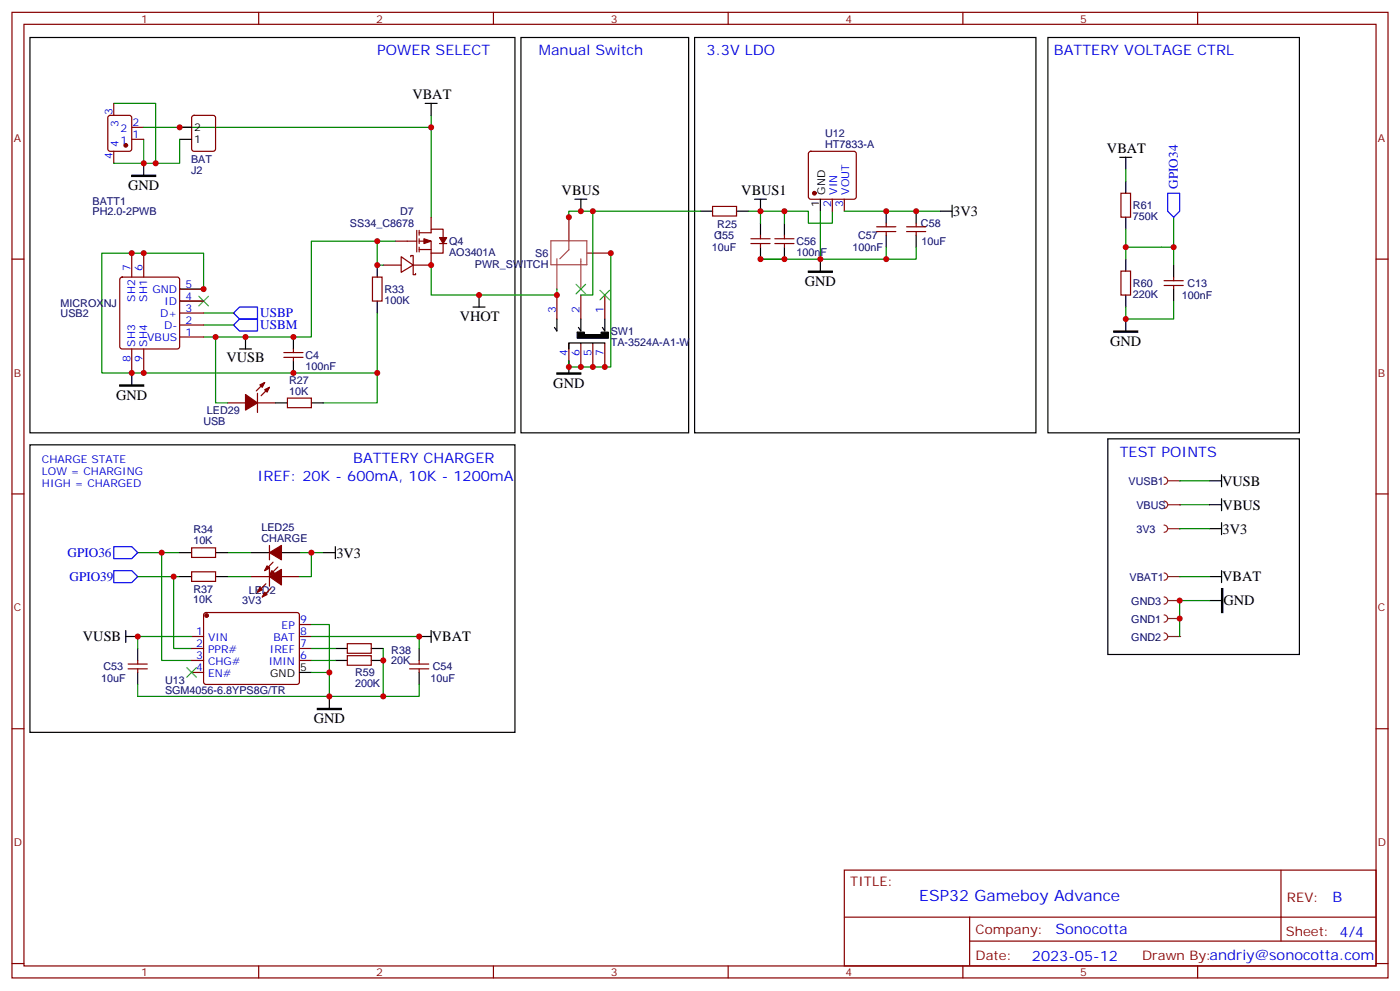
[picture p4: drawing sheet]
<svg xmlns="http://www.w3.org/2000/svg" width="412mm" height="292mm" viewBox="0 0 412 292" stroke-linecap="round" stroke-linejoin="round" font-family="sans-serif">
<g fill="none" stroke="#870000" stroke-width=".35">
<path d="M3.5 3.6h405.4v284.4h-405.4zM7.1 7.2h398.2v277.2h-398.2zM76.2 3.6v3.6M145.3 3.6v3.6M214.5 3.6v3.6M283.6 3.6v3.6M352.8 3.6v3.6M32 34.2l.5-.2h5.6l.7 .4v9.5l-.5 .6-5.8 .1-.7-.5-.1-9.4zM33.5 30.4v3.6M38.8 37.5h3.5M33.5 44.6v3.5M38.8 41h3.5"/>
<path d="M238.4 44.8l.4-.2h12.7l.5 .2 .2 .5v12.7l-.2 .5-.5 .2h-12.7l-.5-.3-.2-.4v-12.7zM245.2 58.7v3.5M248.7 58.7v3.5M330.2 56.9h2.8v7.1h-2.8zM3.5 76.3h3.6M38.8 74.5v7.1M42.3 74.5v7.1M112.9 78.1h5.3M116.4 71h6.4M118.2 75.6l3.5 2.5-3.5 2.1zM121 75.6v-.4h.7v2.9M121.7 78.1v2.8h.7v-.4"/>
<path d="M122.8 67.8v6.4M123.5 68.5h3.5v-1h3.5v2.5M123.5 71h3.5v3.5M123.5 73.5h3.5M123.5 67.8v1.5M123.5 70.3v1.4M123.5 72.8v1.4M127 64v3.5M127 74.5v3.6h-5.3M129.5 71.7h2.1M130.5 71.7v2.8h-3.5M221.2 71.7h5.6"/>
<path d="M221.2 70.3h5.6M224 69.3v1M224 71.7v1.1M228.2 71.7h5.7M228.2 70.3h5.7M231.1 69.3v1M231.1 71.7v1.1M258.2 68.2h5.7M258.2 66.8h5.7M261.1 65.7v1.1M261.1 68.2v1.1M267.1 68.2h5.6"/>
<path d="M267.1 66.8h5.6M269.9 65.7v1.1M269.9 68.2v1.1M330.2 79.8h2.8v7.1h-2.8zM405.3 76.3h3.6M35.5 81.8l.5-.2h16.2l.5 .2 .2 .5v19.8l-.2 .5-.5 .2h-16.2l-.5-.3-.2-.4v-19.8zM52.9 85.1h7.1M52.9 88.7h7.1M52.9 92.2h7.1M52.9 95.7h7.1M52.9 99.2h7.1M109.7 81.6h2.8v7.1h-2.8z"/>
<path d="M342.9 84.1h5.6M342.9 82.7h5.6M345.7 81.6v1.1M345.7 84.1v1M38.8 102.8v7M42.3 102.8v7M67 118.6h5.3M75.8 118.6h5.3M75.8 115.8v5.7M78 112.6l-2.5 2.5M79.4 114.1l-2.5 2.4M83.6 105.2h5.7"/>
<path d="M83.6 103.8h5.7M84.7 117.2h7v2.9h-7zM86.4 102.8v1M86.4 105.2v1.1M3.5 145.5h3.6M405.3 145.5h3.6M56.4 161.3h7.1v2.8h-7.1zM56.4 168.4h7.1v2.8h-7.1zM74.1 169.8h5.3M78.3 171.9l-2.5 2.5M79.4 160.6v4.3M79.4 167v5.6"/>
<path d="M79.7 173.3l-2.4 2.5M80.4 165.6l-2.4 2.4M81.8 167l-2.4 2.4M82.9 169.8h5.3M37.7 197h5.7M37.7 195.5h5.7M40.6 194.5v1M40.6 197v1M56.4 187.4h3.6M56.4 191h3.6M56.4 194.5h3.6M56.4 198h3.6"/>
<path d="M60.2 180.6l.5-.2h26.8l.5 .2 .2 .5-.1 20-.6 .4h-27.1l-.4-.7v-19.7zM88.2 187.4h3.5M88.2 191h3.5M88.2 194.5h3.5M88.2 183.9h3.5M102.3 189.5h7.1v2.9h-7.1zM102.3 193.1h7.1v2.8h-7.1zM120.6 197h5.7M120.6 195.5h5.7M123.5 194.5v1M123.5 197v1M3.5 214.6h3.6"/>
<path d="M405.3 214.6h3.6M248.7 256.2h156.6v28.2h-156.6zM377.3 256.2v20.9M248.7 270.1h156.5M285.6 277.1h119.6M285.6 270.1v14.1M3.5 283.7h3.6M76.2 284.4v3.6M145.3 284.4v3.6M214.5 284.4v3.6M283.6 284.4v3.6M352.8 284.4v3.6"/>
<path d="M405.3 283.7h3.6"/>
</g>
<g fill="none" stroke="#008700" stroke-width=".35">
<path d="M33.5 30.4h12.4v17.7h-3.6v-7.1M42.3 37.5h84.7M127 34v30M33.5 48.1h8.8M331.6 49.8v3.6M111.1 71v7.1h1.8M116.4 71h-24.7v28.2h-31.7M127 78.1v8.8h37M224 76.3h17.7M231.1 62.2h7v3.5h7.1v-3.5M241.7 62.2v14.1h19.4v-3.5M248.7 62.2h28.2"/>
<path d="M269.9 72.8v3.5h-8.8M331.6 67.5v8.8M345.7 64v8.8h-14.1M345.7 72.8v5.3M52.9 85.1h7.1v-10.6h-30v35.3h81.1M52.9 88.7h7.1M60 95.7h8.8M60 92.2h8.8M63.5 99.2v19.4h3.5M111.1 92.2v26.4h-15.9M345.7 88.7v5.2h-14.1v-3.5M40.6 162.7h7"/>
<path d="M52.9 162.7h-5.3v31.8h8.8M52.9 169.8h-1.7v21.2h5.2M67 162.7h7.1M67 169.8h7.1M88.2 162.7h7M56.4 187.4h-15.8v3.6M91.7 198h5.3v7.1M91.7 191h7.1M91.7 183.9h5.3v14.1M91.7 187.4h31.8v3.6M91.7 194.5h7.1M112.9 191v14.1"/>
<path d="M40.6 201.5v3.6h82.9v-3.6"/>
</g>
<g fill="none" stroke="#000" stroke-width=".35">
<path d="M8.8 11h142.9v116.5h-142.9zM153.5 11h49.3v116.5h-49.3zM204.6 11h100.6v116.5h-100.6zM308.7 11h74.1v116.5h-74.1zM125.2 30.4h3.6M127 30.4v3.6M42.3 48.1v3.5M169.3 58.7h3.6M171.1 58.7v3.5M241.7 58.7v3.5M329.8 46.3h3.6M331.6 46.3v3.5"/>
<path d="M331.6 53.4v3.5M111.1 78.1v3.5M224 65.7v3.6M224 72.8v3.5M231.1 65.7v3.6M231.1 72.8v3.5M241.7 76.3v3.5M261.1 62.2v3.5M261.1 69.3v3.5M269.9 62.2v3.5M269.9 69.3v3.5M276.9 62.2h3.6"/>
<path d="M280.5 60.4v3.6M331.6 64v3.5M331.6 76.3v3.5M345.7 78.1v3.5M72.3 99.2v3.6M86.4 99.2v3.6M111.1 88.7v3.5M331.6 86.9v3.5M331.6 93.9v3.6M345.7 85.1v3.6M38.8 109.8v3.5M70.6 102.8h3.5"/>
<path d="M81.1 118.6h3.6M86.4 106.3v3.5M91.7 118.6h3.5M8.8 131h142.9v84.7h-142.9zM52.9 162.7h3.5M52.9 169.8h3.5M63.5 162.7h3.5M63.5 169.8h3.5M74.1 162.7h5.3M82.9 162.7h5.3M95.2 162.7h3.6M98.8 161v3.5"/>
<path d="M37 187.4h3.6M37 185.7v3.5M40.6 191v3.5M40.6 198v3.5M88.2 198h3.5M98.8 191h3.5M98.8 194.5h3.5M109.4 191h3.5M109.4 194.5h3.5M123.5 187.4h3.5M123.5 191v3.5M123.5 198v3.5"/>
<path d="M127 185.7v3.5M97 205.1v3.5"/>
</g>
<path d="M344 56.9h3.5v5.3l-1.8 1.8-1.7-1.8zM68.8 95.7l1.8-1.8h5.2v3.6h-5.2zM68.8 92.2l1.8-1.8h5.2v3.5h-5.2zM33.5 161h5.3l1.8 1.7-1.8 1.8h-5.3z" fill="none" stroke="#00f" stroke-width=".35"/>
<path d="M38.8 51.6h7.1v.4h-7.1zM238.1 79.8h7.1v.4h-7.1zM328.1 97.5h7v.3h-7zM35.3 113.3h7v.4h-7zM93.5 208.6h7v.4h-7z" fill="#000" stroke="#000" stroke-width=".35"/>
<g fill="#870000" stroke="#870000" stroke-width=".35">
<path d="M79.4 162.7l3.5-2.1v4.3z"/>
<path d="M78.7 166.6l.7 .7-1.4 .7z"/>
<path d="M80.1 168l.7 .7-1.4 .7z"/>
<path d="M124.9 70.3l2.1 .7-2.1 .7z"/>
<path d="M129.5 70h2.1l-1.1 1.7z"/>
<path d="M76.6 173l.7 .7-1.5 .7z"/>
<path d="M78 174.4l.7 .7-1.4 .7z"/>
<path d="M79.4 169.8l3.5-2.1v4.6z"/>
<path d="M78 114.8l1.4-.7-.7 1.4z"/>
<path d="M76.6 113.3l1.4-.7-.7 1.5z"/>
<path d="M72.3 116.2l3.5 2.4-3.5 2.2z"/>
<circle cx="37" cy="42.8" r=".53"/>
<circle cx="239.9" cy="56.9" r=".53"/>
<circle cx="60.9" cy="181.3" r=".53"/>
</g>
<path d="M58.6 87.2l2.8 2.9M61.4 87.2l-2.8 2.9M55 196.6l2.9 2.8M57.9 196.6l-2.9 2.8" fill="none" stroke="#3c3" stroke-width=".35"/>
<path d="M342.9 186.4a1.06 1.06 0 0 1 1.1 1 1.06 1.06 0 0 1-1.1 1.1M344 187.4h3.5" fill="none" stroke="#8c2424" stroke-width=".35"/>
<circle cx="347.5" cy="187.4" r=".18" fill="#8c2424"/>
<path d="M342.9 181.1a1.06 1.06 0 0 1 1.1 1 1.06 1.06 0 0 1-1.1 1.1M344 182.1h3.5" fill="none" stroke="#8c2424" stroke-width=".35"/>
<circle cx="347.5" cy="182.1" r=".18" fill="#8c2424"/>
<path d="M347.5 148.6h8.8" fill="none" stroke="#008700" stroke-width=".35"/>
<path d="M356.3 148.6h3.5M359.8 146.9v3.5" fill="none" stroke="#000" stroke-width=".35"/>
<path d="M342.9 147.6a1.06 1.06 0 0 1 1.1 1 1.06 1.06 0 0 1-1.1 1.1M344 148.6h3.5" fill="none" stroke="#8c2424" stroke-width=".35"/>
<circle cx="347.5" cy="148.6" r=".18" fill="#8c2424"/>
<path d="M359.8 139.8v3.5M356.3 141.6h3.5" fill="none" stroke="#000" stroke-width=".35"/>
<path d="M342.9 140.5a1.06 1.06 0 0 1 1.1 1.1 1.06 1.06 0 0 1-1.1 1M344 141.6h3.5" fill="none" stroke="#8c2424" stroke-width=".35"/>
<circle cx="347.5" cy="141.6" r=".18" fill="#8c2424"/>
<path d="M347.5 141.6h8.8" fill="none" stroke="#008700" stroke-width=".35"/>
<path d="M342.9 154.6a1.06 1.06 0 0 1 1.1 1.1 1.06 1.06 0 0 1-1.1 1M344 155.7h3.5" fill="none" stroke="#8c2424" stroke-width=".35"/>
<circle cx="347.5" cy="155.7" r=".18" fill="#8c2424"/>
<path d="M342.9 168.7a1.06 1.06 0 0 1 1.1 1.1 1.06 1.06 0 0 1-1.1 1.1M344 169.8h3.5" fill="none" stroke="#8c2424" stroke-width=".35"/>
<circle cx="347.5" cy="169.8" r=".18" fill="#8c2424"/>
<path d="M356.3 155.7h3.5M359.8 153.9v3.5M356.3 169.8h3.5M356.3 176.8h3.5M359.8 168v3.6" fill="none" stroke="#000" stroke-width=".35"/>
<path d="M359.8 173.3h.4v7.1h-.4z" fill="#000" stroke="#000" stroke-width=".35"/>
<path d="M342.9 175.8a1.06 1.06 0 0 1 1.1 1 1.06 1.06 0 0 1-1.1 1.1M344 176.8h3.5" fill="none" stroke="#8c2424" stroke-width=".35"/>
<circle cx="347.5" cy="176.8" r=".18" fill="#8c2424"/>
<path d="M52.9 41v7.1h-7M174.6 62.2v24.7h-3.5M179.9 74.5v33.6h-12.3v-1.8M206.4 62.2h-38.8v1.8M220.5 62.2h10.6v3.5M224 62.2v3.5M164 85.1v1.8M347.5 155.7h8.8M40.6 169.8h10.6M91.7 162.7v7.1h-3.5M347.5 169.8h8.8M356.3 176.8h-8.8v10.6" fill="none" stroke="#008700" stroke-width=".35"/>
<g fill="none" stroke="#000" stroke-width=".35">
<path d="M52.9 37.5h3.5M52.9 41h3.5M222.2 58.7h3.6M224 58.7v3.5M206.4 62.2h3.5M217 62.2h3.5M139.3 90.4h3.6M141.1 86.9v3.5M164 93.9v3.6l-.7-1.1M171.1 93.9v3.6l-.7-1.1M178.2 93.9v3.6l-.8-1.1M167.6 106.3v3.5"/>
<path d="M178.2 101h-10.6v1.8M326.3 129.2h56.5v63.5h-56.5z"/>
</g>
<path d="M33.5 168h5.3l1.8 1.8-1.8 1.8h-5.3z" fill="none" stroke="#00f" stroke-width=".35"/>
<path d="M162.3 70.9h10.6v7.1h-10.6zM164 76.2v1.8M164 78.2v6.9M167.6 64v9.6l-2.7 2.6M171.1 76.2v1.8M171.1 78.2v6.9M173 74.5h6.9" fill="none" stroke="#a64a4a" stroke-width=".35"/>
<path d="M170 97.8h2.2v.7h4.9v-.7h2.1v1.8h-9.2zM164 109.8h7.1v.4h-7.1z" fill="#000" stroke="#000" stroke-width=".35"/>
<path d="M169.7 83.7l2.8 2.8M172.5 83.7l-2.8 2.8M176.7 85.5l2.9 2.8M179.6 85.5l-2.9 2.8" fill="none" stroke="#3c3" stroke-width=".35"/>
<path d="M56.7 34.2l.4-.2h5.7l.6 .4 .1 9.5-.5 .6-5.9 .1-.6-.5-.1-9.4zM209.9 60.8h7.1v2.8h-7.1zM164 86.9v7M171.1 86.9v7M178.2 86.9v7M167.6 101v7.1M171.1 101v7.1M174.6 101v7.1M178.2 101v7.1" fill="none" stroke="#870000" stroke-width=".35"/>
<g fill="#c00">
<circle cx="47.6" cy="162.7" r=".88"/>
<circle cx="86.4" cy="99.2" r=".88"/>
<circle cx="97" cy="205.1" r=".88"/>
<circle cx="112.9" cy="205.1" r=".88"/>
<circle cx="72.3" cy="99.2" r=".88"/>
<circle cx="231.1" cy="76.3" r=".88"/>
<circle cx="241.7" cy="76.3" r=".88"/>
<circle cx="224" cy="76.3" r=".88"/>
<circle cx="231.1" cy="62.2" r=".88"/>
<circle cx="111.1" cy="71" r=".88"/>
<circle cx="111.1" cy="78.1" r=".88"/>
<circle cx="112.9" cy="194.5" r=".88"/>
<circle cx="97" cy="198" r=".88"/>
<circle cx="40.6" cy="187.4" r=".88"/>
<circle cx="123.5" cy="187.4" r=".88"/>
<circle cx="38.8" cy="109.8" r=".88"/>
<circle cx="60" cy="85.1" r=".88"/>
<circle cx="261.1" cy="76.3" r=".88"/>
<circle cx="261.1" cy="62.2" r=".88"/>
<circle cx="269.9" cy="62.2" r=".88"/>
<circle cx="345.7" cy="72.8" r=".88"/>
<circle cx="331.6" cy="93.9" r=".88"/>
<circle cx="331.6" cy="72.8" r=".88"/>
<circle cx="42.3" cy="48.1" r=".88"/>
<circle cx="127" cy="37.5" r=".88"/>
<circle cx="63.5" cy="99.2" r=".88"/>
<circle cx="111.1" cy="109.8" r=".88"/>
<circle cx="86.4" cy="109.8" r=".88"/>
<circle cx="42.3" cy="109.8" r=".88"/>
<circle cx="38.8" cy="74.5" r=".88"/>
<circle cx="42.3" cy="74.5" r=".88"/>
<circle cx="347.5" cy="182.1" r=".88"/>
<circle cx="347.5" cy="176.8" r=".88"/>
<circle cx="51.2" cy="169.8" r=".88"/>
<circle cx="91.7" cy="162.7" r=".88"/>
<circle cx="127" cy="78.1" r=".88"/>
<circle cx="224" cy="62.2" r=".88"/>
<circle cx="171.1" cy="62.2" r=".88"/>
<circle cx="167.6" cy="64" r=".88"/>
<circle cx="179.9" cy="74.5" r=".88"/>
<circle cx="164" cy="86.9" r=".88"/>
<circle cx="167.6" cy="108.1" r=".88"/>
<circle cx="178.2" cy="108.1" r=".88"/>
<circle cx="174.6" cy="108.1" r=".88"/>
<circle cx="171.1" cy="108.1" r=".88"/>
<circle cx="174.6" cy="62.2" r=".88"/>
<circle cx="52.9" cy="37.5" r=".88"/>
<circle cx="45.9" cy="48.1" r=".88"/>
<circle cx="141.1" cy="86.9" r=".88"/>
</g>
<text font-size="4.6" fill="#00f" x="270.8" y="265.3">ESP32 Gameboy Advance</text>
<g font-size="4.2" fill="#00f">
<text x="111.1" y="16.3">POWER SELECT</text>
<text x="158.7" y="16.3">Manual Switch</text>
<text x="208.1" y="16.3">3.3V LDO</text>
<text x="310.4" y="16.3">BATTERY VOLTAGE CTRL</text>
<text x="104.1" y="136.3">BATTERY CHARGER</text>
<text x="329.8" y="134.5">TEST POINTS</text>
<text x="75.8" y="141.6">IREF: 20K - 600mA, 10K - 1200mA</text>
<text x="392.5" y="265.5">B</text>
<text x="310.9" y="275">Sonocotta</text>
<text x="304" y="282.9">2023-05-12</text>
</g>
<g font-size="4.2">
<text x="121.5" y="29.3">VBAT</text>
<text x="326.1" y="45">VBAT</text>
<text x="37.7" y="56.1">GND</text>
<text x="165.4" y="57.5">VBUS</text>
<text x="218.4" y="57.5">VBUS1</text>
<text x="280.8" y="63.6">3V3</text>
<text x="237.1" y="84.2">GND</text>
<text x="135.5" y="94.4">VHOT</text>
<text x="327" y="101.8">GND</text>
<text x="66.7" y="106.7">VUSB</text>
<text x="34.2" y="117.8">GND</text>
<text x="163" y="114.3">GND</text>
<text x="360" y="143">VUSB</text>
<text x="360.2" y="150.1">VBUS</text>
<text x="360.2" y="157.1">3V3</text>
<text x="99.1" y="164.2">3V3</text>
<text x="360" y="171.2">VBAT</text>
<text x="360.4" y="178.2">GND</text>
<text x="24.4" y="188.8">VUSB</text>
<text x="127.2" y="188.9">VBAT</text>
<text x="92.4" y="213">GND</text>
</g>
<g font-size="3.9" fill="#00f">
<text x="347" y="55.6" transform="rotate(-90 347 55.6)">GPIO34</text>
<text x="76.7" y="93.3">USBP</text>
<text x="76.7" y="96.8">USBM</text>
<text x="19.9" y="164">GPIO36</text>
<text x="20.5" y="171">GPIO39</text>
</g>
<g font-size="3.9" fill="#800">
<text x="250.5" y="260.8">TITLE:</text>
<text x="379.1" y="265.5">REV:</text>
<text x="287.4" y="275">Company:</text>
<text x="378.7" y="275.6">Sheet: 4/4</text>
<text x="287.4" y="282.7">Date:</text>
<text x="336.4" y="282.8">Drawn By:andriy@sonocotta.com</text>
</g>
<g font-size="3.2" fill="#800">
<text x="41.6" y="6.6">1</text>
<text x="110.8" y="6.6">2</text>
<text x="179.9" y="6.6">3</text>
<text x="249.1" y="6.6">4</text>
<text x="318.2" y="6.6">5</text>
<text x="4.1" y="41.7">A</text>
<text x="405.9" y="41.7">A</text>
<text x="4.1" y="110.9">B</text>
<text x="405.9" y="110.9">B</text>
<text x="4.1" y="180">C</text>
<text x="405.9" y="180">C</text>
<text x="4.1" y="249.2">D</text>
<text x="405.9" y="249.2">D</text>
<text x="41.6" y="287.4">1</text>
<text x="110.8" y="287.4">2</text>
<text x="179.9" y="287.4">3</text>
<text x="249.1" y="287.4">4</text>
<text x="318.2" y="287.4">5</text>
</g>
<g font-size="3.2" fill="#00f">
<text x="33.2" y="33.8" transform="rotate(-90 33.2 33.8)">3</text>
<text x="34.9" y="37.3" transform="rotate(-90 34.9 37.3)">3</text>
<text x="35.5" y="38.9">2</text>
<text x="39" y="40.7">1</text>
<text x="39" y="37.1">2</text>
<text x="33.2" y="46.7" transform="rotate(-90 33.2 46.7)">4</text>
<text x="34.9" y="43.3" transform="rotate(-90 34.9 43.3)">4</text>
<text x="35.5" y="42.4">1</text>
<text x="246.6" y="57.4" transform="rotate(-90 246.6 57.4)">VIN</text>
<text x="250.1" y="57.4" transform="rotate(-90 250.1 57.4)">VOUT</text>
<text x="244.8" y="60.9" transform="rotate(-90 244.8 60.9)">2</text>
<text x="248.4" y="60.9" transform="rotate(-90 248.4 60.9)">3</text>
<text x="38.5" y="79.8" transform="rotate(-90 38.5 79.8)">7</text>
<text x="42" y="79.8" transform="rotate(-90 42 79.8)">6</text>
<text x="39.9" y="88.9" transform="rotate(-90 39.9 88.9)">SH2</text>
<text x="43.4" y="88.9" transform="rotate(-90 43.4 88.9)">SH1</text>
<text x="44.9" y="86.2">GND</text>
<text x="48.4" y="89.7">ID</text>
<text x="54.7" y="84.8">5</text>
<text x="54.7" y="88.3">4</text>
<text x="47.2" y="93.2">D+</text>
<text x="54.7" y="91.8">3</text>
<text x="54.7" y="95.4">2</text>
<text x="163.7" y="92.2" transform="rotate(-90 163.7 92.2)">3</text>
<text x="170.7" y="92.2" transform="rotate(-90 170.7 92.2)">2</text>
<text x="177.8" y="92.2" transform="rotate(-90 177.8 92.2)">1</text>
<text x="43.4" y="100.3">VBUS</text>
<text x="48.3" y="96.8">D-</text>
<text x="54.7" y="98.9">1</text>
<text x="38.5" y="106.5" transform="rotate(-90 38.5 106.5)">8</text>
<text x="39.9" y="102.1" transform="rotate(-90 39.9 102.1)">SH3</text>
<text x="42" y="106.5" transform="rotate(-90 42 106.5)">9</text>
<text x="43.4" y="102.1" transform="rotate(-90 43.4 102.1)">SH4</text>
<text x="167.2" y="104.8" transform="rotate(-90 167.2 104.8)">4</text>
<text x="170.7" y="104.8" transform="rotate(-90 170.7 104.8)">6</text>
<text x="174.3" y="104.8" transform="rotate(-90 174.3 104.8)">5</text>
<text x="177.8" y="104.8" transform="rotate(-90 177.8 104.8)">7</text>
<text x="12.3" y="136.3">CHARGE STATE</text>
<text x="12.3" y="139.8">LOW = CHARGING</text>
<text x="12.3" y="143.3">HIGH = CHARGED</text>
<text x="83" y="185.3">EP</text>
<text x="88.4" y="183.6">9</text>
<text x="57.8" y="187.1">1</text>
<text x="57.8" y="190.6">2</text>
<text x="61.3" y="188.8">VIN</text>
<text x="80.6" y="188.8">BAT</text>
<text x="88.4" y="190.6">7</text>
<text x="88.4" y="187.1">8</text>
<text x="57.8" y="194.1">3</text>
<text x="57.8" y="197.7">4</text>
<text x="61.3" y="192.4">PPR#</text>
<text x="61.3" y="195.9">CHG#</text>
<text x="79.2" y="195.9">IMIN</text>
<text x="79.5" y="192.4">IREF</text>
<text x="88.4" y="194.1">6</text>
<text x="61.3" y="199.4">EN#</text>
</g>
<g font-size="3.2">
<text x="57.1" y="38.6">2</text>
<text x="57.1" y="42.1">1</text>
<text x="243.1" y="57.4" transform="rotate(-90 243.1 57.4)">GND</text>
<text x="241.3" y="60.9" transform="rotate(-90 241.3 60.9)">1</text>
<text x="88.4" y="197.7">5</text>
<text x="79.6" y="199.4">GND</text>
</g>
<g font-size="3.2" fill="#000080">
<text x="243.1" y="40.3">U12</text>
<text x="243.1" y="43.5">HT7833-A</text>
<text x="56.3" y="48.1">BAT</text>
<text x="56.3" y="51.3">J2</text>
<text x="27.3" y="63.4">PH2.0-2PWB</text>
<text x="27.3" y="60.2">BATT1</text>
<text x="117.8" y="63.3">D7</text>
<text x="333.7" y="64.9">750K</text>
<text x="333.7" y="61.6">R61</text>
<text x="103.1" y="66.8">SS34_C8678</text>
<text x="210.4" y="70.4">C55</text>
<text x="211.3" y="70.4">1</text>
<text x="211.3" y="67.2">R25</text>
<text x="252.7" y="70.4">C57</text>
<text x="271.3" y="66.9">C58</text>
<text x="132.3" y="75.3">AO3401A</text>
<text x="132.3" y="72.1">Q4</text>
<text x="157.7" y="75.7">S6</text>
<text x="209.7" y="73.9">10uF</text>
<text x="234.6" y="75.3">100nF</text>
<text x="234.6" y="72.1">C56</text>
<text x="251.1" y="73.9">100nF</text>
<text x="271.4" y="72.2">10uF</text>
<text x="139.9" y="79">PWR_SWITCH</text>
<text x="113.2" y="89.4">100K</text>
<text x="113.2" y="86.3">R33</text>
<text x="333.7" y="87.8">220K</text>
<text x="333.7" y="84.5">R60</text>
<text x="348.1" y="88.1">100nF</text>
<text x="349.8" y="84.5">C13</text>
<text x="17.8" y="90.5">MICROXNJ</text>
<text x="17.8" y="93.5">USB2</text>
<text x="179.9" y="101.8">TA-3524A-A1-W</text>
<text x="179.9" y="98.6">SW1</text>
<text x="90" y="105.7">C4</text>
<text x="85.2" y="113">R27</text>
<text x="90" y="108.9">100nF</text>
<text x="85.2" y="116.2">10K</text>
<text x="59.9" y="125.1">USB</text>
<text x="60.9" y="121.9">LED29</text>
<text x="332.5" y="142.7">VUSB1</text>
<text x="334.8" y="149.8">VBUS</text>
<text x="57" y="160.3">10K</text>
<text x="57" y="157.1">R34</text>
<text x="77" y="159.6">CHARGE</text>
<text x="77" y="156.3">LED25</text>
<text x="334.8" y="156.8">3V3</text>
<text x="332.7" y="171">VBAT1</text>
<text x="56.9" y="177.7">10K</text>
<text x="57" y="174.5">R37</text>
<text x="71.4" y="178">3V3</text>
<text x="73.3" y="174.8">LED2</text>
<text x="333.2" y="178">GND3</text>
<text x="333.2" y="183.3">GND1</text>
<text x="333.2" y="188.6">GND2</text>
<text x="30.5" y="197.4">C53</text>
<text x="115.2" y="195.6">20K</text>
<text x="115.2" y="192.5">R38</text>
<text x="127.5" y="197.4">C54</text>
<text x="29.8" y="200.9">10uF</text>
<text x="48.6" y="201.3">U13</text>
<text x="104.6" y="202.3">200K</text>
<text x="104.6" y="199.2">R59</text>
<text x="126.8" y="200.9">10uF</text>
<text x="48.6" y="204.4">SGM4056-6.8YPS8G/TR</text>
</g>
</svg>
